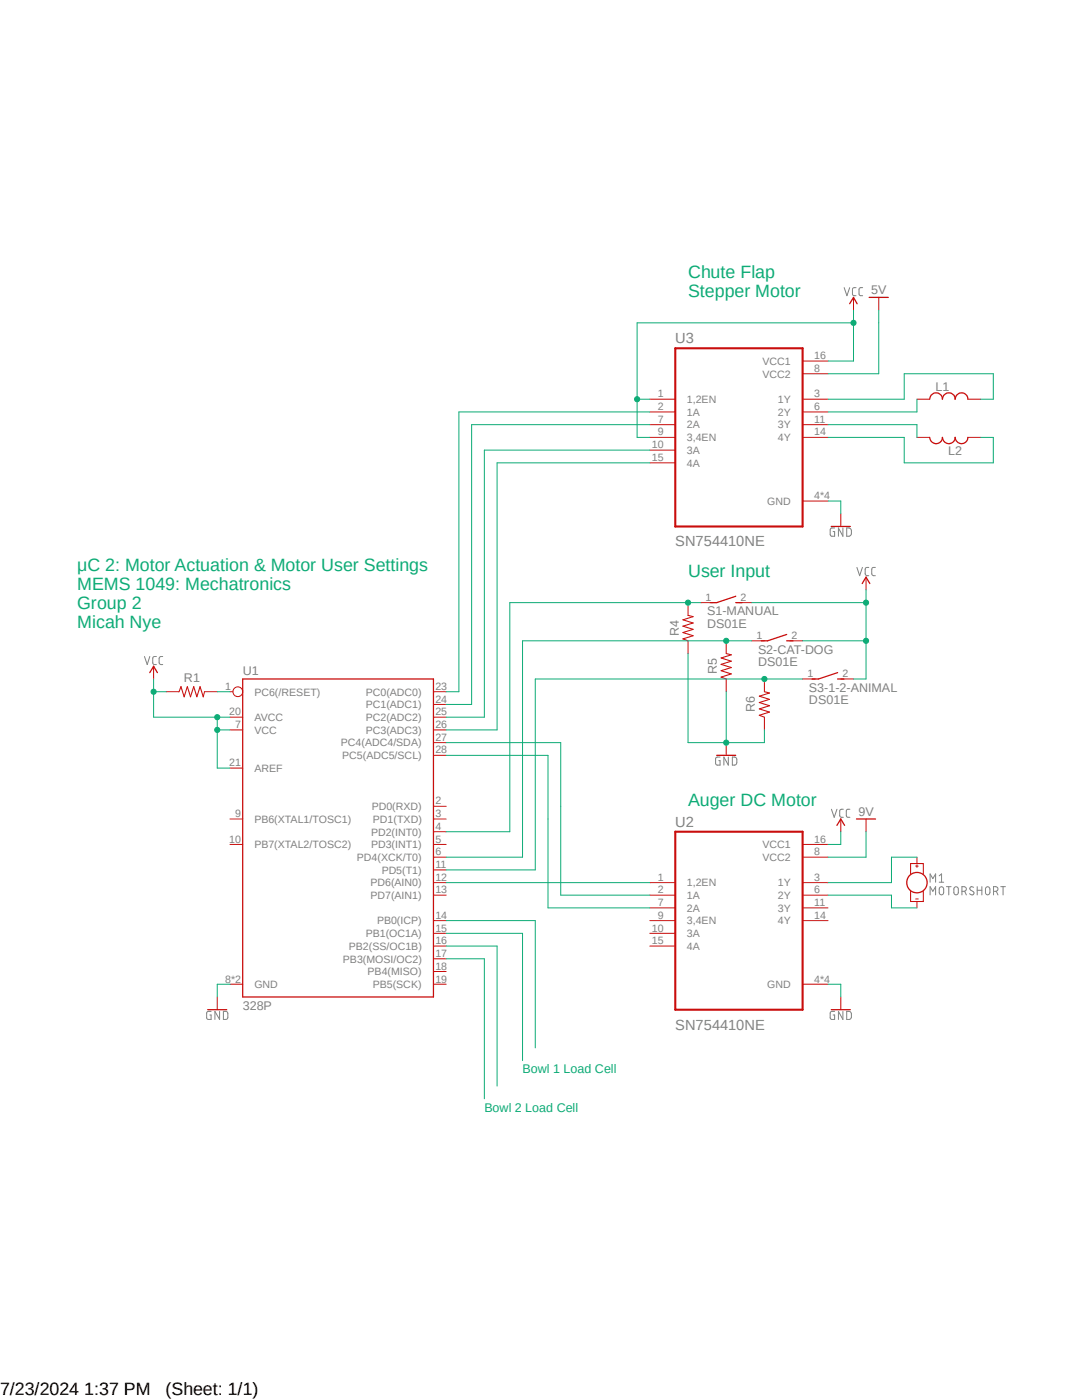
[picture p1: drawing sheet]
<svg xmlns="http://www.w3.org/2000/svg" width="216mm" height="279mm" viewBox="0 0 216 279" stroke-linecap="round" stroke-linejoin="round" font-family="sans-serif">
<path d="M14.6 51.9l186.7 170.6M201.3 51.9l-186.7 170.6" fill="none" stroke="#fff" stroke-width=".2"/>
<g fill="none" stroke="#808080" stroke-width=".2">
<path d="M168.4 57.4l.6 1.6 .5-1.6M170.8 57.4h-.5l-.2 .3v1.1l.7 .2M172.1 57.4h-.5l-.2 .3v1.1l.7 .2M166.5 105.4h-.7l-.1 .2v1l.1 .4h.7v-.9h-.3M168.2 105.4v1.6l-.9-1.6v1.6M169 105.4l.6 .1 .3 .3v.8l-.5 .4h-.4zM171 113.2l.5 1.7 .6-1.7M173.4 113.2l-.6 .1-.2 .3 .1 1.1 .3 .2h.4M174.7 113.2l-.6 .1-.2 .3 .1 1.1 .3 .2h.4M28.8 131l.6 1.6 .5-1.6M31.2 131l-.6 .1-.1 .3v1.1l.7 .1M32.5 131l-.5 .1-.3 .3 .1 1.1 .7 .1"/>
<path d="M143.7 151.1h-.6l-.3 .2v1.1l.2 .3h.7v-.9h-.3M145.3 151.1v1.6l-.9-1.6v1.6M146.1 151.1h.7l.1 .2 .1 .9-.2 .5h-.7zM165.9 161.5l.6 1.6 .5-1.6M168.3 161.5h-.6l-.1 .3v1.1l.7 .2M169.6 161.5h-.6l-.1 .3v1.1l.7 .2M185.6 176.1v-1.7l.5 .9 .6-.9v1.7M185.6 178.6v-1.6l.5 .9 .6-.9v1.6M187.4 174.8l.5-.4v1.7M187.4 176.1h.9M187.6 177a.44 .44 0 0 1 .7 .4v.7a.45 .45 0 0 1-.3 .5 .45 .45 0 0 1-.5-.2 1.26 1.26 0 0 1 .1-1.4zM188.8 177h1"/>
<path d="M189.3 177v1.6M190.5 177a.44 .44 0 0 1 .7 .4v.7a.45 .45 0 0 1-.3 .5 .45 .45 0 0 1-.5-.2 1.26 1.26 0 0 1 .1-1.4zM191.9 177.9h.5a.47 .47 0 0 0 .4-.5 .47 .47 0 0 0-.4-.4h-.5v1.6M192.5 177.9l.3 .7M194.3 177.1a.42 .42 0 0 0-.6-.1 .42 .42 0 0 0-.2 .5l.7 .4a.37 .37 0 0 1 .1 .4 .37 .37 0 0 1-.3 .3l-.5-.2M195 177v1.6M195 177.7h.9M195.9 177v1.6M196.7 177.2l.1-.2a.44 .44 0 0 1 .7 .4v.7a.45 .45 0 0 1-.3 .5 .45 .45 0 0 1-.5-.2zM198.2 177.9h.5a.47 .47 0 0 0 .4-.5 .47 .47 0 0 0-.4-.4h-.5v1.6M198.8 177.9l.3 .7M199.7 177h.9"/>
<path d="M200.2 177v1.6M42.1 201.8h-.5l-.3 .2-.1 1.1 .2 .3 .7 .1v-.9h-.2M43.8 201.8v1.7l-.9-1.7v1.7M44.6 201.8l.7 .1a1.25 1.25 0 0 1 0 1.5l-.7 .1zM166.5 201.8h-.5l-.3 .2v1.1l.1 .3 .7 .1v-.9h-.3M168.2 201.8v1.7l-.9-1.7v1.7M169 201.8l.6 .1 .2 .2 .1 .9-.3 .4-.6 .1z"/>
</g>
<g fill="none" stroke="#c90d0c" stroke-width=".25">
<path d="M173.4 59.4h3.8M169.5 60.6l.8-1.2 .7 1.2M185.5 79.7a1.27 1.27 0 0 1 1.3-1.3 1.27 1.27 0 0 1 1.2 1.3 1.27 1.27 0 0 1 1.3-1.3 1.27 1.27 0 0 1 1.3 1.3 1.27 1.27 0 0 1 1.3-1.3 1.27 1.27 0 0 1 1.2 1.3M185.5 87.3a1.27 1.27 0 0 0 1.3 1.3 1.27 1.27 0 0 0 1.2-1.3 1.27 1.27 0 0 0 1.3 1.3 1.27 1.27 0 0 0 1.3-1.3 1.27 1.27 0 0 0 1.3 1.3 1.27 1.27 0 0 0 1.2-1.3M146.8 119l-3.8 1.3h-1.3M165.9 105.1h3.8M172 116.5l.8-1.3 .8 1.3M29.9 134.2l.7-1.2 .8 1.2M48.4 135.5h38.1v63.5h-38.1zM146.8 120.3h1.3M157 126.6l-3.8 1.3h-1.3M157 127.9h1.2"/>
<path d="M167.1 134.2l-3.8 1.3h-1.2M167.1 135.5h1.3M143 150.7h3.8M167 164.7l.8-1.3 .7 1.3M170.9 163.4h3.8M41.4 201.5h3.9M165.9 201.5h3.8"/>
<circle cx="183" cy="176.1" r="2.04"/>
</g>
<g fill="none" stroke="#c90d0c" stroke-width=".2">
<path d="M170.3 59.4v2.5M175.3 59.4v2.5M129.7 79.7h5M160.1 79.7h5.1M160.1 72.1h5.1M160.1 74.6h5.1M183 79.7h2.5M193.1 79.7h2.6M129.7 82.2h5M129.7 84.8h5M129.7 87.3h5M129.7 89.8h5"/>
<path d="M129.7 92.4h5M160.1 82.2h5.1M160.1 84.8h5.1M160.1 87.3h5.1M160.1 100h5.1M183 87.3h2.5M193.1 87.3h2.6M167.8 102.5v2.6M172.8 115.2v2.5M30.6 133v2.5M33.2 138h2.5M40.8 138h2.5"/>
<path d="M45.9 138h.5M86.5 138h2.5M137.3 120.3v2.5M137.3 127.9v2.5M139.8 120.3h2.6M144.9 127.9v2.5M144.9 135.5v2.5M147.4 120.3h2.6M150 127.9h2.5M152.5 135.5v2.5M157.6 127.9h2.5M160.1 135.5h2.6"/>
<path d="M167.8 135.5h2.5M45.9 145.7h2.5M45.9 153.3h2.5M45.9 143.1h2.5M86.5 145.7h2.5M86.5 143.1h2.5M86.5 150.7h2.5M86.5 148.2h2.5M86.5 140.6h2.5M144.9 148.2v2.5M152.5 143.1v2.6M45.9 168.5h2.5"/>
<path d="M45.9 163.4h2.5M86.5 168.5h2.5M86.5 163.4h2.5M86.5 178.6h2.5M86.5 176.1h2.5M86.5 173.6h2.5M86.5 171.1h2.5M86.5 166h2.5M86.5 160.9h2.5M129.7 178.6h5M129.7 176.1h5M160.1 168.5h5.1"/>
<path d="M160.1 178.6h5.1M160.1 176.1h5.1M160.1 171.1h5.1M167.8 163.4v2.6M172.8 163.4v2.6M182.7 172.8h.5M182.7 179.4h.5M183 171.1v1.2M183 172.6v.5M183 179.9v1.3M43.3 199v2.5M45.9 196.4h2.5"/>
<path d="M86.5 196.4h2.5M86.5 193.9h2.5M86.5 191.3h2.5M86.5 188.8h2.5M86.5 186.3h2.5M86.5 183.7h2.5M129.7 188.8h5M129.7 186.3h5M129.7 183.7h5M129.7 181.2h5M160.1 196.4h5.1M160.1 183.7h5.1"/>
<path d="M160.1 181.2h5.1M167.8 199v2.5"/>
<circle cx="47.5" cy="138" r=".98"/>
</g>
<path d="M134.7 69.5h25.4v35.6h-25.4zM134.7 166h25.4v35.5h-25.4z" fill="none" stroke="#c90d0c" stroke-width=".42"/>
<path d="M35.7 138l.4-1 .6 2.1 .7-2.1 .6 2.1 .7-2.1 .6 2.1 .6-2.1 .7 2.1 .2-1.1M137.3 122.8l1 .3-2 .6 2 .6-2 .7 2 .6-2 .6 2 .7-2 .6 1 .4M144.9 130.4l1 .3-2 .6 2 .7-2 .6 2 .6-2 .7 2 .6-2 .6 1 .4M152.5 138l1 .3-2 .6 2 .7-2 .6 2 .6-2 .7 2 .6-2 .6 1 .4M181.7 174.4v-2.1h2.5v2.1M181.7 177.9v2h2.5v-2" fill="none" stroke="#c90d0c" stroke-width=".21"/>
<path d="M30.6 135.5v7.6h15.3M30.6 138h2.6M43.3 143.1v10.2h2.6M43.3 145.7h2.6" fill="none" stroke="#0dab76" stroke-width=".2"/>
<circle cx="30.6" cy="138" r=".51" fill="#0dab76"/>
<circle cx="30.6" cy="138" r=".51" fill="none" stroke="#0dab76" stroke-width=".2"/>
<circle cx="43.3" cy="145.7" r=".51" fill="#0dab76"/>
<circle cx="43.3" cy="145.7" r=".51" fill="none" stroke="#0dab76" stroke-width=".2"/>
<circle cx="43.3" cy="143.1" r=".51" fill="#0dab76"/>
<g fill="none" stroke="#0dab76" stroke-width=".2">
<path d="M172.8 117.7v10.2M150 120.3h22.8M167.8 166v2.5h-2.6"/>
<circle cx="43.3" cy="143.1" r=".51"/>
</g>
<circle cx="172.8" cy="120.3" r=".51" fill="#0dab76"/>
<g fill="none" stroke="#0dab76" stroke-width=".2">
<path d="M160.1 127.9h12.7v7.6h-2.5"/>
<circle cx="172.8" cy="120.3" r=".51"/>
</g>
<circle cx="172.8" cy="127.9" r=".51" fill="#0dab76"/>
<g fill="none" stroke="#0dab76" stroke-width=".2">
<path d="M127.1 79.7h2.6M165.2 72.1h5.1v-7.7h-43.2v22.9h2.6"/>
<circle cx="172.8" cy="127.9" r=".51"/>
</g>
<circle cx="127.1" cy="79.7" r=".51" fill="#0dab76"/>
<g fill="none" stroke="#0dab76" stroke-width=".2">
<path d="M170.3 61.9v2.5"/>
<circle cx="127.1" cy="79.7" r=".51"/>
</g>
<circle cx="170.3" cy="64.4" r=".51" fill="#0dab76"/>
<g fill="none" stroke="#0dab76" stroke-width=".2">
<path d="M43.3 138h2.6M137.3 130.4v17.8h15.2v-2.5M144.9 138v10.2M45.9 196.4h-2.6v2.6M165.2 196.4h2.6v2.6"/>
<circle cx="170.3" cy="64.4" r=".51"/>
</g>
<circle cx="144.9" cy="148.2" r=".51" fill="#0dab76"/>
<g fill="none" stroke="#0dab76" stroke-width=".2">
<path d="M165.2 100h2.6v2.5M139.8 120.3h-38.1v45.7h-12.7M165.2 178.6h12.7v2.6h5.1M172.8 166v5.1h-7.6M183 171.1h-5.1v5h-12.7"/>
<circle cx="144.9" cy="148.2" r=".51"/>
</g>
<circle cx="137.3" cy="120.3" r=".51" fill="#0dab76"/>
<g fill="none" stroke="#0dab76" stroke-width=".2">
<path d="M150 127.9h-45.7v43.2h-15.3"/>
<circle cx="137.3" cy="120.3" r=".51"/>
</g>
<circle cx="144.9" cy="127.9" r=".51" fill="#0dab76"/>
<g fill="none" stroke="#0dab76" stroke-width=".2">
<path d="M160.1 135.5h-53.3v38.1h-17.8"/>
<circle cx="144.9" cy="127.9" r=".51"/>
</g>
<circle cx="152.5" cy="135.5" r=".51" fill="#0dab76"/>
<g fill="none" stroke="#0dab76" stroke-width=".2">
<path d="M165.2 79.7h15.2v-5.1h17.8v5.1h-2.5M175.3 61.9v12.7h-10.1M183 79.7v2.5h-17.8M129.7 82.2h-38.1v55.8h-2.6M129.7 84.8h-35.6v55.8h-5.1M129.7 89.8h-33.1v53.3h-7.6M129.7 92.4h-30.5v53.3h-10.2M165.2 84.8h17.8v2.5M165.2 87.3h15.2v5.1h17.8v-5.1h-2.5M89 150.7h20.3v30.5h20.4M89 148.2h22.9v30.4h17.8M89 176.1h40.7"/>
<path d="M89 191.3h7.6v28M89 188.8h10.2v27.9M89 186.3h15.3v25.4M89 183.7h17.8v25.4"/>
<circle cx="152.5" cy="135.5" r=".51"/>
</g>
<g font-size="3.6" fill="#0dab76">
<text x="137.3" y="55.5">Chute Flap</text>
<text x="137.3" y="59.4">Stepper Motor</text>
<text x="15.4" y="113.9">μC 2: Motor Actuation &amp; Motor User Settings</text>
<text x="15.4" y="117.7">MEMS 1049: Mechatronics</text>
<text x="137.3" y="115.2">User Input</text>
<text x="15.4" y="121.5">Group 2</text>
<text x="15.4" y="125.3">Micah Nye</text>
<text x="137.3" y="160.9">Auger DC Motor</text>
</g>
<g font-size="3.6">
<text x="0" y="278.4">7/23/2024 1:37 PM</text>
<text x="33" y="278.4">(Sheet: 1/1)</text>
</g>
<g font-size="2.9" fill="#808080">
<text x="134.7" y="68.5">U3</text>
<text x="134.7" y="109">SN754410NE</text>
<text x="134.7" y="165">U2</text>
<text x="134.7" y="205.5">SN754410NE</text>
</g>
<g font-size="2.5" fill="#808080">
<text x="173.8" y="58.7">5V</text>
<text x="186.7" y="78">L1</text>
<text x="189.2" y="90.7">L2</text>
<text x="141.1" y="125.4">DS01E</text>
<text x="141.1" y="122.8">S1-MANUAL</text>
<text x="135.4" y="126.9" transform="rotate(-90 135.4 126.9)">R4</text>
<text x="151.3" y="130.4">S2-CAT-DOG</text>
<text x="36.7" y="136.2">R1</text>
<text x="48.4" y="134.7">U1</text>
<text x="143" y="134.5" transform="rotate(-90 143 134.5)">R5</text>
<text x="151.3" y="133">DS01E</text>
<text x="150.6" y="142.2" transform="rotate(-90 150.6 142.2)">R6</text>
<text x="161.4" y="140.6">DS01E</text>
<text x="161.4" y="138.1">S3-1-2-ANIMAL</text>
<text x="171.3" y="162.8">9V</text>
<text x="48.4" y="201.5">328P</text>
</g>
<g font-size="2.5" fill="#0dab76">
<text x="104.3" y="214.2">Bowl 1 Load Cell</text>
<text x="96.6" y="221.8">Bowl 2 Load Cell</text>
</g>
<g font-size="2.1" fill="#808080">
<text x="162.5" y="71.7">16</text>
<text x="152.1" y="72.8">VCC1</text>
<text x="152.1" y="75.4">VCC2</text>
<text x="162.5" y="74.3">8</text>
<text x="131.2" y="79.3">1</text>
<text x="131.2" y="81.8">2</text>
<text x="137.1" y="80.4">1,2EN</text>
<text x="137.1" y="83">1A</text>
<text x="155.2" y="80.4">1Y</text>
<text x="155.2" y="83">2Y</text>
<text x="162.5" y="79.3">3</text>
<text x="162.5" y="81.8">6</text>
<text x="130" y="89.4">10</text>
<text x="131.2" y="84.4">7</text>
<text x="131.2" y="86.9">9</text>
<text x="137.1" y="85.5">2A</text>
<text x="137.1" y="88.1">3,4EN</text>
<text x="155.2" y="85.5">3Y</text>
<text x="155.2" y="88.1">4Y</text>
<text x="162.5" y="84.4">11</text>
<text x="162.5" y="86.9">14</text>
<text x="130" y="92">15</text>
<text x="137.1" y="90.6">3A</text>
<text x="137.1" y="93.1">4A</text>
<text x="153.1" y="100.8">GND</text>
<text x="162.5" y="99.6">4*4</text>
<text x="140.8" y="119.9">1</text>
<text x="147.8" y="119.9">2</text>
<text x="151" y="127.5">1</text>
<text x="157.9" y="127.5">2</text>
<text x="44.9" y="137.7">1</text>
<text x="86.9" y="137.7">23</text>
<text x="161.1" y="135.2">1</text>
<text x="168.1" y="135.2">2</text>
<text x="45.7" y="142.8">20</text>
<text x="50.8" y="143.9">AVCC</text>
<text x="50.8" y="138.8">PC6(/RESET)</text>
<text x="73" y="143.9">PC2(ADC2)</text>
<text x="73" y="141.4">PC1(ADC1)</text>
<text x="73" y="138.8">PC0(ADC0)</text>
<text x="86.9" y="142.8">25</text>
<text x="86.9" y="140.2">24</text>
<text x="46.9" y="145.3">7</text>
<text x="50.8" y="146.4">VCC</text>
<text x="68" y="149">PC4(ADC4/SDA)</text>
<text x="73" y="146.4">PC3(ADC3)</text>
<text x="86.9" y="147.9">27</text>
<text x="86.9" y="145.3">26</text>
<text x="45.7" y="152.9">21</text>
<text x="50.8" y="154.1">AREF</text>
<text x="68.3" y="151.5">PC5(ADC5/SCL)</text>
<text x="86.9" y="150.4">28</text>
<text x="74.2" y="161.7">PD0(RXD)</text>
<text x="86.9" y="160.5">2</text>
<text x="46.9" y="163.1">9</text>
<text x="50.8" y="164.2">PB6(XTAL1/TOSC1)</text>
<text x="74" y="166.8">PD2(INT0)</text>
<text x="74.4" y="164.2">PD1(TXD)</text>
<text x="86.9" y="165.6">4</text>
<text x="86.9" y="163.1">3</text>
<text x="45.7" y="168.1">10</text>
<text x="50.8" y="169.3">PB7(XTAL2/TOSC2)</text>
<text x="71.2" y="171.8">PD4(XCK/T0)</text>
<text x="74" y="169.3">PD3(INT1)</text>
<text x="86.9" y="173.2">11</text>
<text x="86.9" y="170.7">6</text>
<text x="86.9" y="168.1">5</text>
<text x="152.1" y="169.3">VCC1</text>
<text x="152.1" y="171.8">VCC2</text>
<text x="162.5" y="168.1">16</text>
<text x="162.5" y="170.7">8</text>
<text x="73.9" y="179.4">PD7(AIN1)</text>
<text x="73.9" y="176.9">PD6(AIN0)</text>
<text x="76.2" y="174.4">PD5(T1)</text>
<text x="86.9" y="178.3">13</text>
<text x="86.9" y="175.8">12</text>
<text x="131.2" y="175.8">1</text>
<text x="131.2" y="178.3">2</text>
<text x="137.1" y="176.9">1,2EN</text>
<text x="137.1" y="179.4">1A</text>
<text x="155.2" y="176.9">1Y</text>
<text x="155.2" y="179.4">2Y</text>
<text x="162.5" y="175.8">3</text>
<text x="162.5" y="178.3">6</text>
<text x="75.2" y="184.5">PB0(ICP)</text>
<text x="86.9" y="185.9">15</text>
<text x="86.9" y="183.4">14</text>
<text x="130" y="185.9">10</text>
<text x="131.2" y="180.8">7</text>
<text x="131.2" y="183.4">9</text>
<text x="137.1" y="181.9">2A</text>
<text x="137.1" y="184.5">3,4EN</text>
<text x="155.2" y="181.9">3Y</text>
<text x="155.2" y="184.5">4Y</text>
<text x="162.5" y="180.8">11</text>
<text x="162.5" y="183.4">14</text>
<text x="69.6" y="189.6">PB2(SS/OC1B)</text>
<text x="73" y="187">PB1(OC1A)</text>
<text x="86.9" y="191">17</text>
<text x="86.9" y="188.5">16</text>
<text x="130" y="188.5">15</text>
<text x="137.1" y="187">3A</text>
<text x="137.1" y="189.6">4A</text>
<text x="44.9" y="196.1">8*2</text>
<text x="50.8" y="197.2">GND</text>
<text x="68.4" y="192.1">PB3(MOSI/OC2)</text>
<text x="73.3" y="194.6">PB4(MISO)</text>
<text x="74.4" y="197.2">PB5(SCK)</text>
<text x="86.9" y="196.1">19</text>
<text x="86.9" y="193.5">18</text>
<text x="153.1" y="197.2">GND</text>
<text x="162.5" y="196.1">4*4</text>
</g>
</svg>
